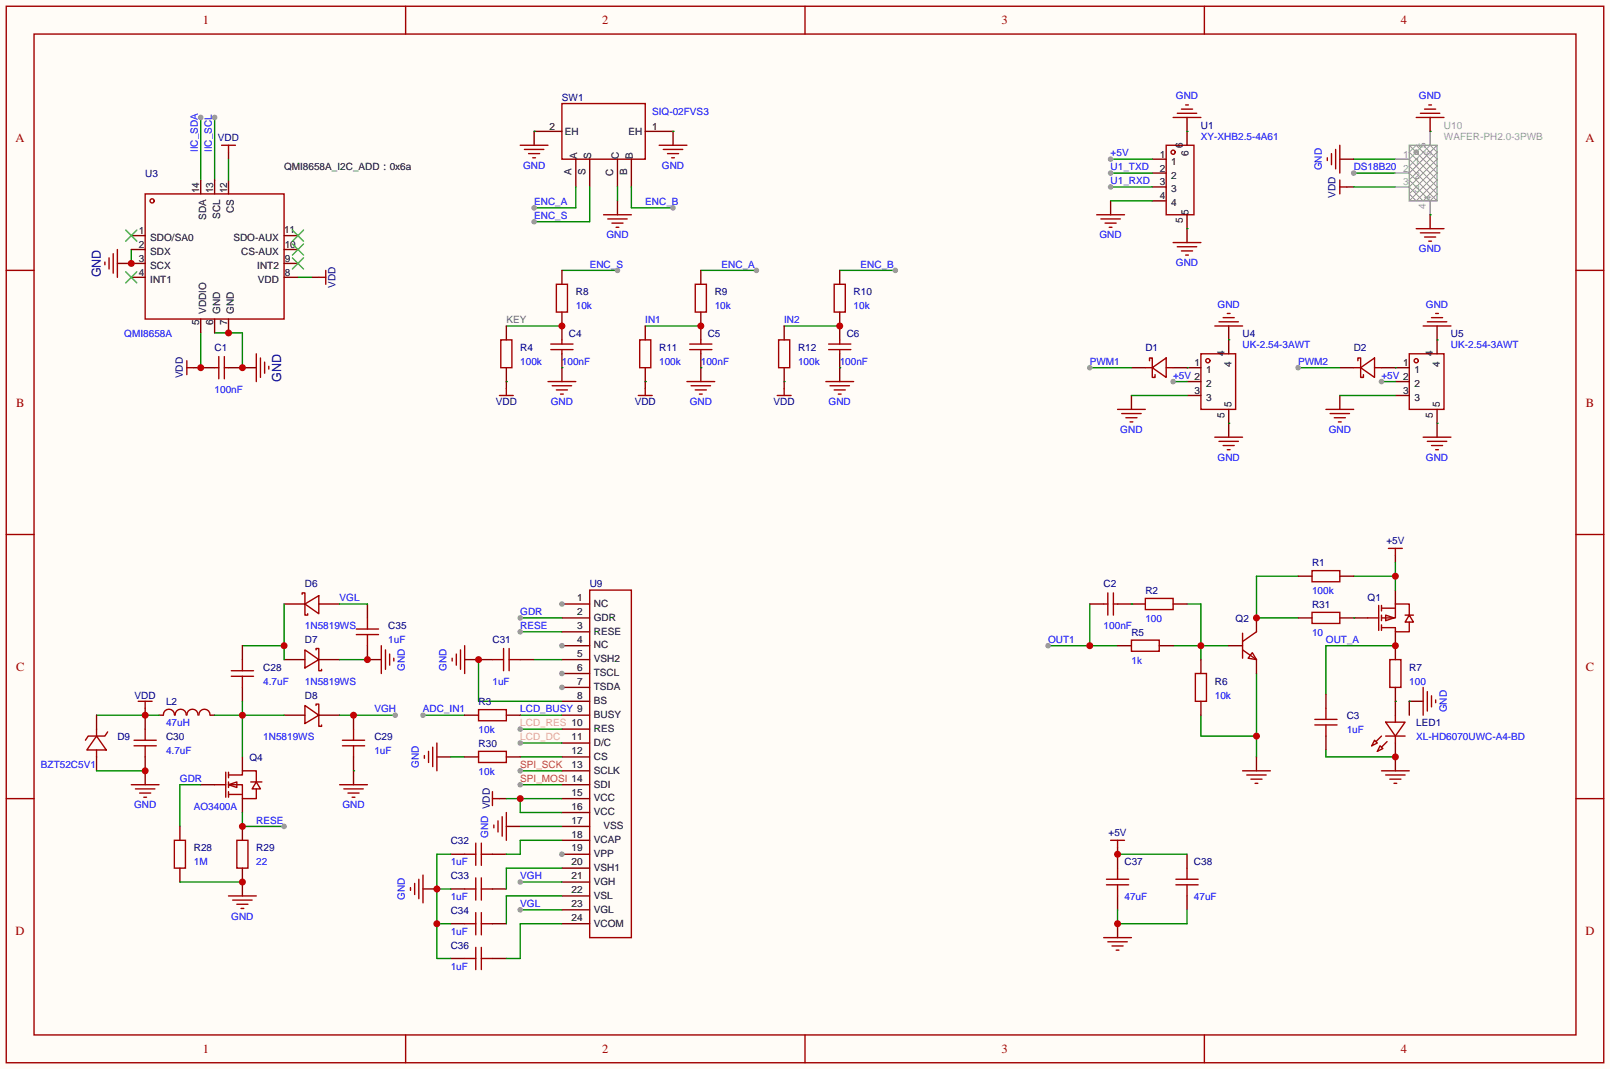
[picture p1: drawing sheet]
<svg xmlns="http://www.w3.org/2000/svg" width="294mm" height="195mm" viewBox="0 0 294 195" stroke-linecap="round" stroke-linejoin="round" font-family="sans-serif">
<path d="M0 0h294.4v195.3h-294.4z" fill="#fffcf7"/>
<g fill="none" stroke="#a10000" stroke-width=".25">
<path d="M1.1 1.1h292.1v193.1h-292.1zM6.2 6.2h282v182.9h-282zM74.2 1.1v5.1M147.2 1.1v5.1M220.2 1.1v5.1M1.1 49.4h5.1M288.2 49.4h5M1.1 97.7h5.1M288.2 97.7h5M250.1 112.9h2M252.1 110.6v4.6M252.6 111.1h2.5"/>
<path d="M252.6 110.6v1M252.6 112.4v1M252.6 114.2v1M253.4 112.4l1.5 .5-1.5 .5zM256.9 112.4h1.5M257.7 112.4l.7 1.3h-1.5zM257.7 112.4v-2h-2.6v2.5h-2.5M257.7 113.7v1.7h-2.6v-.7h-2.5M1.1 145.9h5.1M227.2 140.8h5.1M228 141.6h3.5M228.7 142.4h2.1"/>
<path d="M229.5 143.1h.5M288.2 145.9h5M201.8 171.3h5.1M202.6 172.1h3.5M203.3 172.8h2.1M204.1 173.6h.5M74.2 189.1v5.1M147.2 189.1v5.1M220.2 189.1v5.1"/>
</g>
<path d="M247.5 112.9h2.6M255.1 107.8v2.6M255.1 115.4v2.6M229.7 138.3v2.5M204.3 168.8v2.5" fill="none" stroke="#870000" stroke-width=".25"/>
<path d="M219.6 130.7v3.8h10.1M229.7 123.1v15.2" fill="none" stroke="#008700" stroke-width=".25"/>
<circle cx="229.7" cy="134.5" r=".63" fill="#c00"/>
<path d="M191.6 118h12.7M199.3 110.4v7.6M237.4 105.3h-7.7v7.6h7.7" fill="none" stroke="#008700" stroke-width=".25"/>
<circle cx="199.3" cy="118" r=".63" fill="#c00"/>
<circle cx="191.6" cy="118" r=".51" fill="#999"/>
<path d="M214.5 118h10.2M217 110.4h2.6v10.1" fill="none" stroke="#008700" stroke-width=".25"/>
<circle cx="219.6" cy="118" r=".63" fill="#c00"/>
<path d="M247.5 105.3h7.6M255.1 118h-12.7v8.9M255.1 102.7v5.1" fill="none" stroke="#008700" stroke-width=".25"/>
<path d="M255.1 101.5v1.2M204.3 154.8v1.3" fill="none" stroke="#870000" stroke-width=".25"/>
<path d="M253.9 100.2h2.5M255.1 100.2v1.3M203.1 153.5h2.5M204.3 153.5v1.3" fill="none" stroke="#a10000" stroke-width=".25"/>
<circle cx="255.1" cy="105.3" r=".63" fill="#c00"/>
<g fill="none" stroke="#870000" stroke-width=".25">
<path d="M41.8 27.8v1.3M246.3 34.2h1.2M57 50.7h1.3M102.7 59.6v2.5M128.1 59.6v2.5M153.5 59.6v2.5M35.4 67.2h3.8M41.8 67.2h2.5M92.6 69.7v1.3M102.7 64.6v2.6M118 69.7v1.3M128.1 64.6v2.6"/>
<path d="M143.4 69.7v1.3M153.5 64.6v2.6M199.3 110.4h2.5M204.3 110.4h2.6M26.5 129.4v1.3M255.1 138.3v2.5M91.3 145.9h1.3"/>
</g>
<g fill="none" stroke="#a10000" stroke-width=".25">
<path d="M40.5 26.5h2.6M41.8 26.5v1.3M245 32.9v2.5M245 34.2h1.3M58.3 50.7h1.3M59.6 49.4v2.5M34.2 65.9v2.6M34.2 67.2h1.2M39.2 67.2h.8M40 65.2v4M41 67.2h.8M41 65.2v4"/>
<path d="M91.3 72.3h2.6M92.6 71v1.3M100.7 62.9h4.1M100.7 63.9h4.1M102.7 62.1v.8M102.7 63.9v.7M116.7 72.3h2.6M118 71v1.3M126.1 62.9h4.1M126.1 63.9h4.1M128.1 62.1v.8M128.1 63.9v.7"/>
<path d="M142.1 72.3h2.6M143.4 71v1.3M151.5 62.9h4.1M151.5 63.9h4.1M153.5 62.1v.8M153.5 63.9v.7M201.8 110.4h.8M202.6 108.3v4.1M203.6 108.3v4.1M203.6 110.4h.7M25.3 128.1h2.5M26.5 128.1v1.3"/>
<path d="M90 144.7v2.5M90 145.9h1.3M252.6 140.8h5.1M253.4 141.6h3.5M254.1 142.4h2.1M254.9 143.1h.5"/>
</g>
<path d="M54.5 50.7h2.5M36.7 60.8v6.4M242.4 137v1.3h12.7" fill="none" stroke="#008700" stroke-width=".25"/>
<circle cx="36.7" cy="67.2" r=".63" fill="#c00"/>
<path d="M39.2 60.8h5.1v6.4" fill="none" stroke="#008700" stroke-width=".25"/>
<path d="M44.3 67.2h2.6" fill="none" stroke="#870000" stroke-width=".25"/>
<circle cx="44.3" cy="67.2" r=".63" fill="#c00"/>
<path d="M46.9 64.6v5.1M47.6 65.4v3.6M48.4 66.2v2M49.1 66.9v.5" fill="none" stroke="#a10000" stroke-width=".25"/>
<path d="M36.7 21.5v11.4" fill="none" stroke="#008700" stroke-width=".25"/>
<circle cx="36.7" cy="21.5" r=".51" fill="#999"/>
<path d="M39.2 21.5v11.4" fill="none" stroke="#008700" stroke-width=".25"/>
<circle cx="39.2" cy="21.5" r=".51" fill="#999"/>
<path d="M21.5 48.1h2.5M206.9 67.2h2.5M214.5 67.2h2.5M245 67.2h2.5M252.6 67.2h2.5" fill="none" stroke="#870000" stroke-width=".25"/>
<path d="M19.2 47.9v.5M19.9 47.1v2M20.7 46.4v3.5M21.5 45.6v5.1M209.4 67.2h1.3M210.2 65.9v-.5h.5v3.6h.5v-.5M210.7 67.2l2.5-1.8v3.6zM213.2 67.2h1.3M247.5 67.2h1.3M248.3 65.9v-.5h.5v3.6h.5v-.5M248.8 67.2l2.5-1.8v3.6zM251.3 67.2h1.3" fill="none" stroke="#a10000" stroke-width=".25"/>
<path d="M24 45.6v2.5M199.3 67.2h7.6" fill="none" stroke="#008700" stroke-width=".25"/>
<circle cx="199.3" cy="67.2" r=".51" fill="#999"/>
<path d="M237.4 67.2h7.6" fill="none" stroke="#008700" stroke-width=".25"/>
<circle cx="237.4" cy="67.2" r=".51" fill="#999"/>
<g fill="none" stroke="#a10000" stroke-width=".25">
<path d="M26.5 35.4h25.4v22.9h-25.4z"/>
<circle cx="27.8" cy="36.7" r=".38"/>
</g>
<path d="M24 43.1h2.5M24 45.6h2.5M24 48.1h2.5" fill="none" stroke="#870000" stroke-width=".25"/>
<path d="M23 42l2 2.1M25 42l-2 2.1" fill="none" stroke="#3c3" stroke-width=".25"/>
<circle cx="24" cy="48.1" r=".63" fill="#c00"/>
<path d="M24 50.7h2.5M36.7 58.3v2.5M39.2 58.3v2.5M41.8 58.3v2.5" fill="none" stroke="#870000" stroke-width=".25"/>
<path d="M23 49.7l2 2M25 49.7l-2 2" fill="none" stroke="#3c3" stroke-width=".25"/>
<circle cx="41.8" cy="60.8" r=".63" fill="#c00"/>
<path d="M36.7 32.9v2.5M39.2 32.9v2.5M41.8 32.9v2.5M51.9 50.7h2.6M51.9 48.1h2.6M51.9 45.6h2.6M51.9 43.1h2.6" fill="none" stroke="#870000" stroke-width=".25"/>
<path d="M53.5 47.1l2 2M53.5 44.6l2 2M53.5 42l2 2.1M55.5 47.1l-2 2M55.5 44.6l-2 2M55.5 42l-2 2.1" fill="none" stroke="#3c3" stroke-width=".25"/>
<path d="M41.8 29.1v3.8M247.5 29.1h7.6M247.5 34.2h7.6M247.5 31.6h7.6" fill="none" stroke="#008700" stroke-width=".25"/>
<circle cx="247.5" cy="31.6" r=".51" fill="#999"/>
<g fill="none" stroke="#a10000" stroke-width=".25">
<path d="M102.7 18.9h15.3v10.2h-15.3zM95.1 26.5h5.1M95.9 27.3h3.5M96.6 28.1h2.1M97.4 28.8h.5M110.4 39.2h5M120.5 26.5h5.1M121.3 27.3h3.5M122 28.1h2.1M122.8 28.8h.5M111.1 40h3.6M111.9 40.8h2"/>
<path d="M112.6 41.5h.6M100.2 69.7h5.1M101 70.5h3.5M101.7 71.2h2.1M102.5 72h.5M125.6 69.7h5.1M126.4 70.5h3.5M127.1 71.2h2.1M127.9 72h.5M151 69.7h5.1M151.8 70.5h3.5M152.5 71.2h2.1"/>
<path d="M153.3 72h.5"/>
</g>
<path d="M102.7 24h-5v2.5M105.3 29.1v5.1M107.8 29.1v5.1M112.9 29.1v5.1M112.9 36.7v2.5M115.4 29.1v5.1M118 24h5.1v2.5M102.7 67.2v2.5M128.1 67.2v2.5M153.5 67.2v2.5" fill="none" stroke="#870000" stroke-width=".25"/>
<path d="M97.7 24h.1M105.3 34.2v3.8h-7.6M112.9 34.2v2.5M123.1 24h.1M92.6 59.6h10.1M118 59.6h10.1M143.4 59.6h10.1" fill="none" stroke="#008700" stroke-width=".25"/>
<circle cx="97.7" cy="38" r=".51" fill="#999"/>
<path d="M107.8 34.2v6.3h-10.1" fill="none" stroke="#008700" stroke-width=".25"/>
<circle cx="97.7" cy="40.5" r=".51" fill="#999"/>
<path d="M115.4 34.2v3.8h7.7" fill="none" stroke="#008700" stroke-width=".25"/>
<circle cx="123.1" cy="38" r=".51" fill="#999"/>
<path d="M128.1 49.4h10.2" fill="none" stroke="#008700" stroke-width=".25"/>
<circle cx="138.3" cy="49.4" r=".51" fill="#999"/>
<path d="M153.5 49.4h10.2" fill="none" stroke="#008700" stroke-width=".25"/>
<circle cx="163.7" cy="49.4" r=".51" fill="#999"/>
<path d="M102.7 49.4h10.2" fill="none" stroke="#008700" stroke-width=".25"/>
<circle cx="112.9" cy="49.4" r=".51" fill="#999"/>
<g fill="none" stroke="#a10000" stroke-width=".25">
<path d="M204.3 74.8h5.1M205.1 75.6h3.6M205.9 76.3h2M206.6 77.1h.5M219.6 64.6h6.3v10.2h-6.3zM242.4 74.8h5.1M243.2 75.6h3.6M244 76.3h2M244.7 77.1h.5M257.7 64.6h6.3v10.2h-6.3z"/>
<circle cx="220.9" cy="65.9" r=".38"/>
<circle cx="259" cy="65.9" r=".38"/>
</g>
<path d="M206.9 72.3v2.5M217 67.2h2.6M217 69.7h2.6M217 72.3h2.6M224.7 62.1v2.5M224.7 74.8v2.5M245 72.3v2.5M255.1 67.2h2.6M255.1 69.7h2.6M255.1 72.3h2.6M262.8 62.1v2.5M262.8 74.8v2.5" fill="none" stroke="#870000" stroke-width=".25"/>
<path d="M206.9 72.3h10.1M214.5 69.7h2.5M245 72.3h10.1" fill="none" stroke="#008700" stroke-width=".25"/>
<circle cx="214.5" cy="69.7" r=".51" fill="#999"/>
<path d="M252.6 69.7h2.5" fill="none" stroke="#008700" stroke-width=".25"/>
<circle cx="252.6" cy="69.7" r=".51" fill="#999"/>
<path d="M217 67.2h.1M224.7 77.3h.1M224.7 62.1h.1M255.1 67.2h.1M262.8 77.3h.1M262.8 62.1h.1" fill="none" stroke="#008700" stroke-width=".25"/>
<path d="M224.7 59.6v2.5M262.8 59.6v2.5M224.7 77.3v2.6M262.8 77.3v2.6M255.1 118v2.5" fill="none" stroke="#870000" stroke-width=".25"/>
<g fill="none" stroke="#a10000" stroke-width=".25">
<path d="M222.1 59.6h5.1M222.9 58.8h3.5M223.6 58h2.1M224.4 57.3h.5M260.2 59.6h5.1M261 58.8h3.5M261.7 58h2.1M262.5 57.3h.5M222.1 79.9h5.1M260.2 79.9h5.1M222.9 80.6h3.5M223.6 81.4h2.1"/>
<path d="M224.4 82.2h.5M261 80.6h3.5M261.7 81.4h2.1M262.5 82.2h.5"/>
</g>
<circle cx="255.1" cy="118" r=".63" fill="#c00"/>
<path d="M255.1 125.6v2.5M255.1 135.8v2.5" fill="none" stroke="#870000" stroke-width=".25"/>
<path d="M251.3 135.3l.5 .5-1 .5zM252.3 136.3l.6 .5-1.1 .5zM252.6 134.5l-1 1M253.4 132h3.5l-1.8 2.5zM253.4 134.5h3.5M253.6 135.5l-1 1M254.1 120.5h2.1v5.1h-2.1zM255.1 130.7v1.3M255.1 134.5v1.3" fill="none" stroke="#a10000" stroke-width=".25"/>
<circle cx="255.1" cy="138.3" r=".63" fill="#c00"/>
<path d="M210.7 29.1h2.5M210.7 31.6h2.5M210.7 34.2h2.5M210.7 36.7h2.5M217 24v2.5M217 39.2v2.6M206.9 110.4h2.5M214.5 110.4h2.5M255.1 128.1v2.6M260.2 128.1h-2.5v2.6" fill="none" stroke="#870000" stroke-width=".25"/>
<path d="M203.1 29.1h7.6M255.1 128.1h.1M257.7 128.1h.1" fill="none" stroke="#008700" stroke-width=".25"/>
<g fill="none" stroke="#a10000" stroke-width=".25">
<path d="M213.2 26.5h5.1v12.7h-5.1zM209.4 109.3h5.1v2.1h-5.1zM260.2 125.6v5.1M261 126.4v3.5M261.7 127.1v2.1M262.5 127.9v.5"/>
<circle cx="214.5" cy="27.8" r=".38"/>
</g>
<circle cx="203.1" cy="29.1" r=".51" fill="#999"/>
<path d="M203.1 36.7v2.5M217 21.5v2.5M217 41.8v2.5" fill="none" stroke="#870000" stroke-width=".25"/>
<path d="M216 19.9h2.1M216.8 19.2h.5M200.5 39.2h5.1M214.5 21.5h5.1M215.3 20.7h3.5M201.3 40h3.6M202.1 40.8h2M202.8 41.5h.5M214.5 44.3h5.1M215.3 45.1h3.5M216 45.8h2.1M216.8 46.6h.5" fill="none" stroke="#a10000" stroke-width=".25"/>
<path d="M203.1 36.7h7.6M203.1 31.6h7.6M217 24h.1M217 41.8h.1" fill="none" stroke="#008700" stroke-width=".25"/>
<circle cx="203.1" cy="31.6" r=".51" fill="#999"/>
<path d="M203.1 34.2h7.6" fill="none" stroke="#008700" stroke-width=".25"/>
<circle cx="203.1" cy="34.2" r=".51" fill="#999"/>
<path d="M102.7 110.4h5.1" fill="none" stroke="#870000" stroke-width=".25"/>
<circle cx="102.7" cy="110.4" r=".51" fill="#999"/>
<path d="M102.7 112.9h5.1M102.7 115.4h5.1M102.7 118h5.1" fill="none" stroke="#870000" stroke-width=".25"/>
<circle cx="102.7" cy="118" r=".51" fill="#999"/>
<path d="M102.7 120.5h5.1M102.7 123.1h5.1" fill="none" stroke="#870000" stroke-width=".25"/>
<circle cx="102.7" cy="123.1" r=".51" fill="#999"/>
<path d="M102.7 125.6h5.1" fill="none" stroke="#870000" stroke-width=".25"/>
<circle cx="102.7" cy="125.6" r=".51" fill="#999"/>
<path d="M102.7 128.1h5.1M102.7 130.7h5.1M102.7 133.2h5.1M102.7 135.8h5.1M102.7 138.3h5.1M102.7 140.8h5.1M102.7 143.4h5.1M102.7 145.9h5.1M102.7 148.5h5.1M102.7 151h5.1M102.7 153.5h5.1M102.7 156.1h5.1" fill="none" stroke="#870000" stroke-width=".25"/>
<circle cx="102.7" cy="156.1" r=".51" fill="#999"/>
<path d="M102.7 158.6h5.1M102.7 161.2h5.1M102.7 163.7h5.1M102.7 166.2h5.1M102.7 168.8h5.1" fill="none" stroke="#870000" stroke-width=".25"/>
<path d="M107.8 107.8h7.6v63.5h-7.6z" fill="none" stroke="#a10000" stroke-width=".25"/>
<path d="M95.1 140.8h7.6" fill="none" stroke="#008700" stroke-width=".25"/>
<circle cx="95.1" cy="140.8" r=".51" fill="#999"/>
<path d="M92.6 151h2.5" fill="none" stroke="#870000" stroke-width=".25"/>
<path d="M90.3 150.7v.6M91.1 150v2M91.8 149.2v3.6M92.6 148.5v5" fill="none" stroke="#a10000" stroke-width=".25"/>
<path d="M95.1 135.8h7.6M95.1 151h7.6" fill="none" stroke="#008700" stroke-width=".25"/>
<circle cx="95.1" cy="135.8" r=".51" fill="#999"/>
<path d="M95.1 133.2h7.6" fill="none" stroke="#008700" stroke-width=".25"/>
<circle cx="95.1" cy="133.2" r=".51" fill="#999"/>
<path d="M77.3 130.7h7.7M95.1 130.7h7.6" fill="none" stroke="#008700" stroke-width=".25"/>
<path d="M92.1 118.5v4.1M93.1 118.5v4.1M62.6 135.3h4.1M62.6 136.3h4.1M64.6 133.2v2.1M64.6 136.3v2M90 120.5h2.1M93.1 120.5h2" fill="none" stroke="#a10000" stroke-width=".25"/>
<path d="M64.6 130.7v2.5M64.6 138.3v2.5M87.5 120.5h2.5M95.1 120.5h2.6" fill="none" stroke="#870000" stroke-width=".25"/>
<circle cx="77.3" cy="130.7" r=".51" fill="#999"/>
<g fill="none" stroke="#a10000" stroke-width=".25">
<path d="M55.2 108.6v-.3h.6v4.1h.5v-.3M55.8 110.4l2.5-1.6v3.3zM55.8 118.7l2.5 1.8-2.5 1.5zM57.8 118.7v-.2h.5v4.1h.5v-.3M65.2 116h4M65.2 114.9h4M67.2 112.9v2M67.2 116v2M29.9 130.7a1.01 1.01 0 0 1 1-1.1 1.01 1.01 0 0 1 1 1.1M32 130.7a1.01 1.01 0 0 1 1-1.1 1.01 1.01 0 0 1 1.1 1.1M34.2 130.7a1.01 1.01 0 0 1 1-1.1 1.01 1.01 0 0 1 1 1.1M36.4 130.7a1.01 1.01 0 0 1 1-1.1 1.01 1.01 0 0 1 1 1.1"/>
<path d="M55.8 128.9l2.5 1.8-2.5 1.5zM57.8 128.9v-.2h.5v4h.5v-.2M240.4 131.4h4.1M240.4 132.5h4.1M242.4 129.4v2M242.4 132.5v2M39.2 143.4h2.1M41.3 141.1v4.6M41.8 143.4l1.5-.5v1zM41.8 141.6h2.5v-.8h2.6v2.1M41.8 143.4h2.5v2.5h2.6v-1.8M41.8 145.2h2.5"/>
<path d="M41.8 141.1v1M41.8 142.9v1M41.8 144.7v1M45.8 142.9h2.1M46.9 142.9l.7 1.2h-1.5zM85 156.1h2M87 154.1v4M88 154.1v4M88 156.1h2M85 162.4h2M85 175.1h2M85 168.8h2"/>
<path d="M87 160.4v4.1M87 166.8v4M87 173.1v4.1M88 162.4h2M88 160.4v4.1M88 166.8v4M88 173.1v4.1M88 175.1h2M88 168.8h2"/>
</g>
<g fill="none" stroke="#870000" stroke-width=".25">
<path d="M51.9 110.4h3.9M58.3 110.4h3.8M67.2 110.4v2.5M67.2 118v2.5M29.1 130.7h.7M38.5 130.7h.7M44.3 138.3v2.5M51.9 130.7h3.9M51.9 120.5h3.9M58.3 130.7h3.8M58.3 120.5h3.8M242.4 126.9v2.5"/>
<path d="M242.4 134.5v2.5M36.7 143.4h2.5M44.3 145.9v2.6M82.4 156.1h2.6M90 156.1h2.6M82.4 162.4h2.6M82.4 175.1h2.6M82.4 168.8h2.6M90 162.4h2.6M90 175.1h2.6M90 168.8h2.6"/>
</g>
<path d="M95.1 166.2h7.6" fill="none" stroke="#008700" stroke-width=".25"/>
<circle cx="95.1" cy="166.2" r=".51" fill="#999"/>
<path d="M62.1 110.4h5.1M62.1 120.5h5.1" fill="none" stroke="#008700" stroke-width=".25"/>
<path d="M67.2 120.5h2.5" fill="none" stroke="#870000" stroke-width=".25"/>
<path d="M69.7 118v5.1M70.5 118.7v3.6M71.2 119.5v2M72 120.3v.5" fill="none" stroke="#a10000" stroke-width=".25"/>
<circle cx="67.2" cy="120.5" r=".63" fill="#c00"/>
<path d="M44.3 118h7.6M51.9 110.4v10.1" fill="none" stroke="#008700" stroke-width=".25"/>
<circle cx="51.9" cy="118" r=".63" fill="#c00"/>
<path d="M24.5 136.3h4.1M24.5 135.3h4.1M26.5 133.2v2.1M26.5 136.3v2M42.3 123.6h4.1M42.3 122.6h4.1M44.3 120.5v2.1M44.3 123.6v2" fill="none" stroke="#a10000" stroke-width=".25"/>
<path d="M44.3 118v2.5M26.5 130.7v2.5M26.5 138.3v2.5M44.3 125.6v2.5" fill="none" stroke="#870000" stroke-width=".25"/>
<path d="M39.2 130.7h12.7M44.3 128.1v10.2" fill="none" stroke="#008700" stroke-width=".25"/>
<circle cx="44.3" cy="130.7" r=".63" fill="#c00"/>
<path d="M62.1 130.7h10.2" fill="none" stroke="#008700" stroke-width=".25"/>
<circle cx="64.6" cy="130.7" r=".63" fill="#c00"/>
<circle cx="72.3" cy="130.7" r=".51" fill="#999"/>
<path d="M95.1 161.2h7.6" fill="none" stroke="#008700" stroke-width=".25"/>
<circle cx="95.1" cy="161.2" r=".51" fill="#999"/>
<path d="M64.6 140.8v2.6" fill="none" stroke="#870000" stroke-width=".25"/>
<path d="M62.1 143.4h5.1M62.9 144.1h3.5M63.6 144.9h2.1M64.4 145.7h.5" fill="none" stroke="#a10000" stroke-width=".25"/>
<path d="M17.7 130.7h11.4M64.6 140.8h.1" fill="none" stroke="#008700" stroke-width=".25"/>
<circle cx="26.5" cy="130.7" r=".63" fill="#c00"/>
<path d="M26.5 140.8v2.6" fill="none" stroke="#870000" stroke-width=".25"/>
<path d="M24 143.4h5.1M24.8 144.1h3.5M25.5 144.9h2.1M26.3 145.7h.5" fill="none" stroke="#a10000" stroke-width=".25"/>
<path d="M95.1 112.9h7.6M36.7 143.4h-3.8v7.6" fill="none" stroke="#008700" stroke-width=".25"/>
<circle cx="95.1" cy="112.9" r=".51" fill="#999"/>
<path d="M44.3 151v2.5M44.3 158.6v2.6" fill="none" stroke="#870000" stroke-width=".25"/>
<path d="M43.3 153.5h2v5.1h-2z" fill="none" stroke="#a10000" stroke-width=".25"/>
<path d="M44.3 148.5v2.5h7.6" fill="none" stroke="#008700" stroke-width=".25"/>
<circle cx="44.3" cy="151" r=".63" fill="#c00"/>
<circle cx="51.9" cy="151" r=".51" fill="#999"/>
<path d="M44.3 161.2v2.5" fill="none" stroke="#870000" stroke-width=".25"/>
<path d="M41.8 163.7h5.1M42.5 164.5h3.6M43.3 165.2h2M44.1 166h.5" fill="none" stroke="#a10000" stroke-width=".25"/>
<path d="M95.1 115.4h7.6" fill="none" stroke="#008700" stroke-width=".25"/>
<circle cx="95.1" cy="115.4" r=".51" fill="#999"/>
<path d="M32.9 151v2.5M32.9 158.6v2.6" fill="none" stroke="#870000" stroke-width=".25"/>
<path d="M31.9 153.5h2v5.1h-2z" fill="none" stroke="#a10000" stroke-width=".25"/>
<path d="M32.9 161.2h11.4" fill="none" stroke="#008700" stroke-width=".25"/>
<circle cx="44.3" cy="161.2" r=".63" fill="#c00"/>
<path d="M85 120.5h2.5" fill="none" stroke="#870000" stroke-width=".25"/>
<path d="M83.4 119.5v2M84.2 118.7v3.6M85 118v5.1M82.7 120.3v.5" fill="none" stroke="#a10000" stroke-width=".25"/>
<path d="M87.5 120.5v7.6h15.2M97.7 120.5h5" fill="none" stroke="#008700" stroke-width=".25"/>
<circle cx="87.5" cy="120.5" r=".63" fill="#c00"/>
<path d="M82.4 138.3h2.6M95.1 138.3h7.6M95.1 143.4h7.6" fill="none" stroke="#008700" stroke-width=".25"/>
<path d="M79.9 138.3h2.5" fill="none" stroke="#870000" stroke-width=".25"/>
<path d="M77.6 138v.6M78.4 137.3v2M79.1 136.5v3.6M79.9 135.8v5" fill="none" stroke="#a10000" stroke-width=".25"/>
<circle cx="95.1" cy="143.4" r=".51" fill="#999"/>
<path d="M92.6 145.9h10.1M95.1 145.9v2.6h7.6" fill="none" stroke="#008700" stroke-width=".25"/>
<circle cx="95.1" cy="145.9" r=".63" fill="#c00"/>
<path d="M82.4 156.1h-2.5v19h2.5M102.7 153.5h-7.6v2.6h-2.5M102.7 158.6h-10.1v3.8M79.9 162.4h2.5M79.9 168.8h2.5" fill="none" stroke="#008700" stroke-width=".25"/>
<path d="M77.3 162.4h2.6" fill="none" stroke="#870000" stroke-width=".25"/>
<path d="M77.3 159.9v5.1M75.1 162.2v.5M75.8 161.4v2M76.6 160.7v3.5" fill="none" stroke="#a10000" stroke-width=".25"/>
<g fill="#c00">
<circle cx="79.9" cy="162.4" r=".63"/>
<circle cx="79.9" cy="168.8" r=".63"/>
</g>
<path d="M17.7 140.8h8.8M102.7 163.7h-10.1v5.1M102.7 168.8h-7.6v6.3h-2.5" fill="none" stroke="#008700" stroke-width=".25"/>
<path d="M17.7 134.5l1.7 2.5h-3.5zM17.7 133.2v1.3M17.7 137v1.3M19.7 133.7l-.5 .8h-3.1l-.5 .8" fill="none" stroke="#a10000" stroke-width=".25"/>
<path d="M17.7 130.7v2.5M17.7 138.3v2.5" fill="none" stroke="#870000" stroke-width=".25"/>
<circle cx="26.5" cy="140.8" r=".63" fill="#c00"/>
<path d="M102.7 49.4v2.5M102.7 57v2.6M85 138.3h2.5M85 130.7h2.5M92.6 138.3h2.5M92.6 130.7h2.5" fill="none" stroke="#870000" stroke-width=".25"/>
<path d="M87.5 137.3h5.1v2h-5.1zM87.5 129.7h5.1v2h-5.1z" fill="none" stroke="#a10000" stroke-width=".25"/>
<circle cx="102.7" cy="59.6" r=".63" fill="#c00"/>
<path d="M101.7 51.9h2.1v5.1h-2.1z" fill="none" stroke="#a10000" stroke-width=".25"/>
<path d="M128.1 49.4v2.5M128.1 57v2.6" fill="none" stroke="#870000" stroke-width=".25"/>
<circle cx="128.1" cy="59.6" r=".63" fill="#c00"/>
<path d="M127.1 51.9h2.1v5.1h-2.1z" fill="none" stroke="#a10000" stroke-width=".25"/>
<path d="M153.5 49.4v2.5M153.5 57v2.6" fill="none" stroke="#870000" stroke-width=".25"/>
<circle cx="153.5" cy="59.6" r=".63" fill="#c00"/>
<path d="M152.5 51.9h2.1v5.1h-2.1zM218.6 123.1h2v5h-2zM204.3 158.6v2.1M217 158.6v2.1M202.3 161.7h4.1M202.3 160.7h4.1M204.3 161.7v2M215 161.7h4.1M215 160.7h4.1M217 161.7v2" fill="none" stroke="#a10000" stroke-width=".25"/>
<path d="M219.6 120.5v2.6M219.6 128.1v2.6M204.3 156.1v2.5M217 156.1v2.5M204.3 163.7v2.5M217 163.7v2.5" fill="none" stroke="#870000" stroke-width=".25"/>
<path d="M102.7 67.2h.1M128.1 67.2h.1M153.5 67.2h.1M206.9 110.4h.1M204.3 166.2v2.6h12.7v-2.6" fill="none" stroke="#008700" stroke-width=".25"/>
<circle cx="204.3" cy="168.8" r=".63" fill="#c00"/>
<path d="M204.3 156.1h12.7" fill="none" stroke="#008700" stroke-width=".25"/>
<circle cx="204.3" cy="156.1" r=".63" fill="#c00"/>
<g fill="none" stroke="#999" stroke-width=".25">
<path d="M255.1 34.2h2.6M255.1 31.6h2.6M255.1 29.1h2.6M257.7 26.5h5.1v10.2h-5.1zM261.5 24v2.5M261.5 36.7v2.5"/>
<circle cx="259" cy="27.8" r=".38"/>
</g>
<path d="M257.7 30.4l3.8-3.9 1.3 1.3-5.1 5.1 3.8 3.8 1.3-1.3zM257.7 26.5l5.1 5.1-5.1 5.1M259 26.5l3.8 3.9-5.1 5 1.3 1.3 3.8-3.8-5.1-5.1zM259.1 27.5l.2 .1M259.3 28l-.2 .2M260.2 26.5l2.6 2.6-5.1 5.1 2.5 2.5 2.6-2.5-5.1-5.1zM262.8 26.5l-5.1 5.1 5.1 5.1" fill="none" stroke="#999" stroke-width=".18"/>
<g fill="none" stroke="#870000" stroke-width=".25">
<path d="M261.5 21.5v2.5M261.5 39.2v2.6M92.6 59.6v2.5M118 59.6v2.5M143.4 59.6v2.5M92.6 67.2v2.5M118 67.2v2.5M143.4 67.2v2.5M204.3 118h2.6M212 118h2.5M229.7 112.9v2.5M237.4 105.3h2.5"/>
<path d="M237.4 112.9h2.5M245 105.3h2.5M245 112.9h2.5"/>
</g>
<g fill="none" stroke="#a10000" stroke-width=".25">
<path d="M260.5 19.9h2M261.2 19.2h.5M259 21.5h5M259.7 20.7h3.6M259 41.8h5M259.7 42.5h3.6M260.5 43.3h2M261.2 44.1h.5M91.6 62.1h2v5.1h-2zM117 62.1h2v5.1h-2zM142.4 62.1h2v5.1h-2zM206.9 117h5.1v2h-5.1z"/>
<path d="M239.9 104.3h5.1v2h-5.1zM239.9 111.9h5.1v2h-5.1z"/>
</g>
<path d="M261.5 39.2h.1M261.5 24h.1M92.6 69.7h.1M118 69.7h.1M143.4 69.7h.1M247.5 112.9h.1" fill="none" stroke="#008700" stroke-width=".25"/>
<circle cx="229.7" cy="112.9" r=".63" fill="#c00"/>
<path d="M245 29.1h2.5M224.7 118h2.5M229.7 120.5v2.6" fill="none" stroke="#870000" stroke-width=".25"/>
<path d="M242.7 28.8v.5M243.5 28.1v2M244.2 27.3v3.6M245 26.5v5.1M227.2 118.7l2.5 1.8M227.2 115.7v4.6M229 119.3l.7 1.2-1.5-.2zM229.7 115.4l-2.5 1.8" fill="none" stroke="#a10000" stroke-width=".25"/>
<g font-size="2.3" fill="#a00000">
<text x="37.1" y="4.4">1</text>
<text x="110.1" y="4.4">2</text>
<text x="183.1" y="4.4">3</text>
<text x="256.2" y="4.4">4</text>
<text x="2.9" y="26">A</text>
<text x="289.9" y="26">A</text>
<text x="2.9" y="74.3">B</text>
<text x="289.9" y="74.3">B</text>
<text x="2.9" y="122.6">C</text>
<text x="289.9" y="122.6">C</text>
<text x="2.9" y="170.8">D</text>
<text x="289.9" y="170.8">D</text>
<text x="37.1" y="192.4">1</text>
<text x="110.1" y="192.4">2</text>
<text x="183.1" y="192.4">3</text>
<text x="256.2" y="192.4">4</text>
</g>
<g font-size="2.3" fill="#000080">
<text x="18.4" y="50.7" transform="rotate(-90 18.4 50.7)">GND</text>
<text x="51.4" y="69.7" transform="rotate(-90 51.4 69.7)">GND</text>
</g>
<g font-size="1.8">
<text x="100.5" y="23.7">2</text>
<text x="119.3" y="23.7">1</text>
<text x="103.3" y="24.7">EH</text>
<text x="105.5" y="29.1" transform="rotate(-90 105.5 29.1)">A</text>
<text x="108.1" y="29.1" transform="rotate(-90 108.1 29.1)">S</text>
<text x="113.2" y="29.1" transform="rotate(-90 113.2 29.1)">C</text>
<text x="114.9" y="24.7">EH</text>
<text x="115.7" y="29.1" transform="rotate(-90 115.7 29.1)">B</text>
<text x="212.1" y="28.8">1</text>
<text x="216.3" y="27" transform="rotate(-90 216.3 27)">6</text>
<text x="217.3" y="28.6" transform="rotate(-90 217.3 28.6)">6</text>
<text x="36.4" y="35.3" transform="rotate(-90 36.4 35.3)">14</text>
<text x="39" y="35.3" transform="rotate(-90 39 35.3)">13</text>
<text x="41.5" y="35.3" transform="rotate(-90 41.5 35.3)">12</text>
<text x="51.9" y="31.1">QMI8658A_I2C_ADD：0x6a</text>
<text x="104.5" y="32.1" transform="rotate(-90 104.5 32.1)">A</text>
<text x="107.1" y="32.1" transform="rotate(-90 107.1 32.1)">S</text>
<text x="112.1" y="32.2" transform="rotate(-90 112.1 32.2)">C</text>
<text x="114.7" y="32.1" transform="rotate(-90 114.7 32.1)">B</text>
<text x="212.1" y="31.3">2</text>
<text x="212.1" y="33.9">3</text>
<text x="214.2" y="30.1">1</text>
<text x="214.2" y="32.6">2</text>
<text x="214.2" y="35.2">3</text>
<text x="37.7" y="40.1" transform="rotate(-90 37.7 40.1)">SDA</text>
<text x="40.2" y="39.9" transform="rotate(-90 40.2 39.9)">SCL</text>
<text x="42.8" y="38.9" transform="rotate(-90 42.8 38.9)">CS</text>
<text x="212.1" y="36.4">4</text>
<text x="214.2" y="37.7">4</text>
<text x="216.3" y="40.7" transform="rotate(-90 216.3 40.7)">5</text>
<text x="217.3" y="39.2" transform="rotate(-90 217.3 39.2)">5</text>
<text x="25.4" y="42.8">1</text>
<text x="25.4" y="45.3">2</text>
<text x="25.4" y="47.9">3</text>
<text x="27.5" y="44">SDO/SA0</text>
<text x="27.5" y="46.6">SDX</text>
<text x="42.7" y="44">SDO-AUX</text>
<text x="44.1" y="46.6">CS-AUX</text>
<text x="51.9" y="42.5">11</text>
<text x="52.1" y="47.9">9</text>
<text x="52.1" y="45.3">10</text>
<text x="25.4" y="50.4">4</text>
<text x="27.5" y="49.1">SCX</text>
<text x="27.5" y="51.7">INT1</text>
<text x="47" y="49.1">INT2</text>
<text x="47.1" y="51.7">VDD</text>
<text x="52.1" y="50.4">8</text>
<text x="36.4" y="59.4" transform="rotate(-90 36.4 59.4)">5</text>
<text x="37.7" y="57.4" transform="rotate(-90 37.7 57.4)">VDDIO</text>
<text x="39" y="59.4" transform="rotate(-90 39 59.4)">6</text>
<text x="40.2" y="57.4" transform="rotate(-90 40.2 57.4)">GND</text>
<text x="41.5" y="59.4" transform="rotate(-90 41.5 59.4)">7</text>
<text x="42.8" y="57.4" transform="rotate(-90 42.8 57.4)">GND</text>
<text x="223.9" y="65" transform="rotate(-90 223.9 65)">4</text>
<text x="262" y="65" transform="rotate(-90 262 65)">4</text>
<text x="218.4" y="66.9">1</text>
<text x="218.4" y="72">3</text>
<text x="220.5" y="68.2">1</text>
<text x="220.5" y="70.7">2</text>
<text x="225.2" y="67.1" transform="rotate(-90 225.2 67.1)">4</text>
<text x="256.5" y="66.9">1</text>
<text x="256.5" y="72">3</text>
<text x="258.6" y="68.2">1</text>
<text x="258.6" y="70.7">2</text>
<text x="263.3" y="67.1" transform="rotate(-90 263.3 67.1)">4</text>
<text x="220.5" y="73.3">3</text>
<text x="223.9" y="76.4" transform="rotate(-90 223.9 76.4)">5</text>
<text x="225.2" y="74.3" transform="rotate(-90 225.2 74.3)">5</text>
<text x="258.6" y="73.3">3</text>
<text x="262" y="76.4" transform="rotate(-90 262 76.4)">5</text>
<text x="263.3" y="74.3" transform="rotate(-90 263.3 74.3)">5</text>
<text x="105.5" y="109.9">1</text>
<text x="105.5" y="112.4">2</text>
<text x="108.6" y="110.9">NC</text>
<text x="108.6" y="113.4">GDR</text>
<text x="105.5" y="114.9">3</text>
<text x="105.5" y="117.5">4</text>
<text x="108.6" y="116">RESE</text>
<text x="108.6" y="118.5">NC</text>
<text x="105.5" y="120">5</text>
<text x="105.5" y="122.6">6</text>
<text x="105.5" y="125.1">7</text>
<text x="108.6" y="121">VSH2</text>
<text x="108.6" y="123.6">TSCL</text>
<text x="105.5" y="127.6">8</text>
<text x="108.6" y="126.1">TSDA</text>
<text x="108.6" y="128.7">BS</text>
<text x="108.6" y="131.2">BUSY</text>
<text x="104.5" y="135.3">11</text>
<text x="104.5" y="137.8">12</text>
<text x="108.6" y="133.7">RES</text>
<text x="108.6" y="136.3">D/C</text>
<text x="104.5" y="140.3">13</text>
<text x="108.6" y="138.8">CS</text>
<text x="108.6" y="141.4">SCLK</text>
<text x="108.6" y="143.9">SDI</text>
<text x="104.5" y="145.4">15</text>
<text x="104.5" y="148">16</text>
<text x="108.6" y="146.4">VCC</text>
<text x="108.6" y="149">VCC</text>
<text x="104.5" y="150.5">17</text>
<text x="104.5" y="153">18</text>
<text x="104.5" y="155.6">19</text>
<text x="108.6" y="154.1">VCAP</text>
<text x="110.4" y="151.5">VSS</text>
<text x="104.5" y="158.1">20</text>
<text x="104.5" y="160.7">21</text>
<text x="108.6" y="156.6">VPP</text>
<text x="108.6" y="159.1">VSH1</text>
<text x="108.6" y="161.7">VGH</text>
<text x="104.5" y="163.2">22</text>
<text x="104.5" y="165.7">23</text>
<text x="108.6" y="164.2">VSL</text>
<text x="108.6" y="166.8">VGL</text>
<text x="104.5" y="168.3">24</text>
<text x="108.6" y="169.3">VCOM</text>
</g>
<g font-size="1.8" fill="#000080">
<text x="102.7" y="18.4">SW1</text>
<text x="219.6" y="23.5">U1</text>
<text x="39.9" y="25.8">VDD</text>
<text x="26.5" y="32.4">U3</text>
<text x="244.2" y="36.1" transform="rotate(-90 244.2 36.1)">VDD</text>
<text x="61.3" y="52.6" transform="rotate(-90 61.3 52.6)">VDD</text>
<text x="105.3" y="54">R8</text>
<text x="130.7" y="54">R9</text>
<text x="156.1" y="54">R10</text>
<text x="39.2" y="64.1">C1</text>
<text x="95.1" y="64.1">R4</text>
<text x="104" y="61.6">C4</text>
<text x="120.5" y="64.1">R11</text>
<text x="129.4" y="61.6">C5</text>
<text x="145.9" y="64.1">R12</text>
<text x="154.8" y="61.6">C6</text>
<text x="209.4" y="64.1">D1</text>
<text x="227.2" y="61.6">U4</text>
<text x="247.5" y="64.1">D2</text>
<text x="265.3" y="61.6">U5</text>
<text x="33.4" y="69.1" transform="rotate(-90 33.4 69.1)">VDD</text>
<text x="90.7" y="74">VDD</text>
<text x="116.1" y="74">VDD</text>
<text x="141.5" y="74">VDD</text>
<text x="253.5" y="99.4">+5V</text>
<text x="55.8" y="107.3">D6</text>
<text x="107.8" y="107.3">U9</text>
<text x="201.8" y="107.3">C2</text>
<text x="239.9" y="103.5">R1</text>
<text x="209.4" y="108.6">R2</text>
<text x="225.9" y="113.7">Q2</text>
<text x="239.9" y="111.1">R31</text>
<text x="250.1" y="109.9">Q1</text>
<text x="55.8" y="117.5">D7</text>
<text x="71" y="114.9">C35</text>
<text x="90" y="117.5">C31</text>
<text x="206.9" y="116.2">R5</text>
<text x="48.1" y="122.6">C28</text>
<text x="222.1" y="125.1">R6</text>
<text x="257.7" y="122.6">R7</text>
<text x="24.6" y="127.6">VDD</text>
<text x="30.4" y="128.9">L2</text>
<text x="55.8" y="127.6">D8</text>
<text x="87.5" y="128.9">R3</text>
<text x="246.3" y="131.4">C3</text>
<text x="21.5" y="135.3">D9</text>
<text x="30.4" y="135.3">C30</text>
<text x="68.5" y="135.3">C29</text>
<text x="87.5" y="136.5">R30</text>
<text x="259" y="132.7">LED1</text>
<text x="45.6" y="139.1">Q4</text>
<text x="35.4" y="155.6">R28</text>
<text x="46.9" y="155.6">R29</text>
<text x="82.4" y="154.3">C32</text>
<text x="202.7" y="152.8">+5V</text>
<text x="82.4" y="160.7">C33</text>
<text x="205.6" y="158.1">C37</text>
<text x="218.3" y="158.1">C38</text>
<text x="82.4" y="167">C34</text>
<text x="82.4" y="173.4">C36</text>
</g>
<g font-size="1.8" fill="#00f">
<text x="119.3" y="21">SIQ-02FVS3</text>
<text x="215" y="18.2">GND</text>
<text x="259.5" y="18.2">GND</text>
<text x="36.2" y="27.8" transform="rotate(-90 36.2 27.8)">IIC_SDA</text>
<text x="38.7" y="27.8" transform="rotate(-90 38.7 27.8)">IIC_SCL</text>
<text x="203.1" y="28.6">+5V</text>
<text x="219.6" y="25.5">XY-XHB2.5-4A61</text>
<text x="95.6" y="30.9">GND</text>
<text x="121" y="30.9">GND</text>
<text x="203.1" y="31.1">U1_TXD</text>
<text x="203.1" y="33.7">U1_RXD</text>
<text x="241.7" y="31.1" transform="rotate(-90 241.7 31.1)">GND</text>
<text x="247.5" y="31.1">DS18B20</text>
<text x="97.7" y="37.5">ENC_A</text>
<text x="97.7" y="40">ENC_S</text>
<text x="118" y="37.5">ENC_B</text>
<text x="110.9" y="43.6">GND</text>
<text x="201" y="43.6">GND</text>
<text x="259.5" y="46.1">GND</text>
<text x="107.8" y="48.9">ENC_S</text>
<text x="132" y="48.9">ENC_A</text>
<text x="157.4" y="48.9">ENC_B</text>
<text x="215" y="48.6">GND</text>
<text x="105.3" y="56.5">10k</text>
<text x="118" y="59.1">IN1</text>
<text x="130.7" y="56.5">10k</text>
<text x="143.4" y="59.1">IN2</text>
<text x="156.1" y="56.5">10k</text>
<text x="222.6" y="56.3">GND</text>
<text x="260.7" y="56.3">GND</text>
<text x="22.7" y="61.6">QMI8658A</text>
<text x="227.2" y="63.6">UK-2.54-3AWT</text>
<text x="265.3" y="63.6">UK-2.54-3AWT</text>
<text x="39.2" y="71.8">100nF</text>
<text x="95.1" y="66.7">100k</text>
<text x="102.7" y="66.7">100nF</text>
<text x="120.5" y="66.7">100k</text>
<text x="128.1" y="66.7">100nF</text>
<text x="145.9" y="66.7">100k</text>
<text x="153.5" y="66.7">100nF</text>
<text x="199.3" y="66.7">PWM1</text>
<text x="214.5" y="69.2">+5V 2</text>
<text x="237.4" y="66.7">PWM2</text>
<text x="252.6" y="69.2">+5V 2</text>
<text x="100.7" y="74">GND</text>
<text x="126.1" y="74">GND</text>
<text x="151.5" y="74">GND</text>
<text x="204.9" y="79.1">GND</text>
<text x="243" y="79.1">GND</text>
<text x="222.6" y="84.2">GND</text>
<text x="260.7" y="84.2">GND</text>
<text x="62.1" y="109.9">VGL</text>
<text x="95.1" y="112.4">GDR</text>
<text x="209.4" y="113.7">100</text>
<text x="239.9" y="108.6">100k</text>
<text x="55.8" y="114.9">1N5819WS</text>
<text x="71" y="117.5">1uF</text>
<text x="95.1" y="114.9">RESE</text>
<text x="191.6" y="117.5">OUT1</text>
<text x="201.8" y="114.9">100nF</text>
<text x="239.9" y="116.2">10</text>
<text x="242.4" y="117.5">OUT_A</text>
<text x="48.1" y="125.1">4.7uF</text>
<text x="55.8" y="125.1">1N5819WS</text>
<text x="74" y="122.6" transform="rotate(-90 74 122.6)">GND</text>
<text x="81.7" y="122.6" transform="rotate(-90 81.7 122.6)">GND</text>
<text x="90" y="125.1">1uF</text>
<text x="206.9" y="121.3">1k</text>
<text x="257.7" y="125.1">100</text>
<text x="68.5" y="130.2">VGH</text>
<text x="77.3" y="130.2">ADC_IN1</text>
<text x="95.1" y="130.2">LCD_BUSY 9</text>
<text x="222.1" y="127.6">10k</text>
<text x="264.5" y="130.2" transform="rotate(-90 264.5 130.2)">GND</text>
<text x="30.4" y="132.7">47uH</text>
<text x="30.4" y="137.8">4.7uF</text>
<text x="48.1" y="135.3">1N5819WS</text>
<text x="68.5" y="137.8">1uF</text>
<text x="87.5" y="134">10k</text>
<text x="246.3" y="134">1uF</text>
<text x="259" y="135.3">XL-HD6070UWC-A4-BD</text>
<text x="7.5" y="140.3">BZT52C5V1</text>
<text x="32.9" y="142.9">GDR</text>
<text x="76.6" y="140.3" transform="rotate(-90 76.6 140.3)">GND</text>
<text x="87.5" y="141.6">10k</text>
<text x="24.5" y="147.7">GND</text>
<text x="35.4" y="148">AO3400A</text>
<text x="62.6" y="147.7">GND</text>
<text x="46.9" y="150.5">RESE</text>
<text x="89.3" y="153" transform="rotate(-90 89.3 153)">GND VDD</text>
<text x="35.4" y="158.1">1M</text>
<text x="46.9" y="158.1">22</text>
<text x="82.4" y="158.1">1uF</text>
<text x="95.1" y="160.7">VGH</text>
<text x="74" y="164.5" transform="rotate(-90 74 164.5)">GND</text>
<text x="82.4" y="164.5">1uF</text>
<text x="95.1" y="165.7">VGL</text>
<text x="205.6" y="164.5">47uF</text>
<text x="218.3" y="164.5">47uF</text>
<text x="42.3" y="168">GND</text>
<text x="82.4" y="170.8">1uF</text>
<text x="82.4" y="177.2">1uF</text>
</g>
<g font-size="1.8" fill="#999">
<text x="264" y="23.5">U10</text>
<text x="256.5" y="28.8">1</text>
<text x="260.7" y="27" transform="rotate(-90 260.7 27)">5</text>
<text x="261.7" y="28.6" transform="rotate(-90 261.7 28.6)">5</text>
<text x="264" y="25.5">WAFER-PH2.0-3PWB</text>
<text x="256.5" y="33.9">3</text>
<text x="256.5" y="31.3">2</text>
<text x="258.6" y="35.2">3</text>
<text x="258.6" y="32.6">2</text>
<text x="258.6" y="30.1">1</text>
<text x="260.7" y="38.2" transform="rotate(-90 260.7 38.2)">4</text>
<text x="261.7" y="36.7" transform="rotate(-90 261.7 36.7)">4</text>
</g>
<text font-size="1.8" fill="#666" x="92.6" y="59.1">KEY</text>
<g font-size="1.8" fill="#fc6">
<text x="95.1" y="135.3">LCD_DC</text>
<text x="95.1" y="132.7">LCD_RES 10</text>
</g>
<g font-size="1.8" fill="#f60">
<text x="95.1" y="140.3">SPI_SCK</text>
<text x="95.1" y="142.9">SPI_MOSI 14</text>
</g>
</svg>
